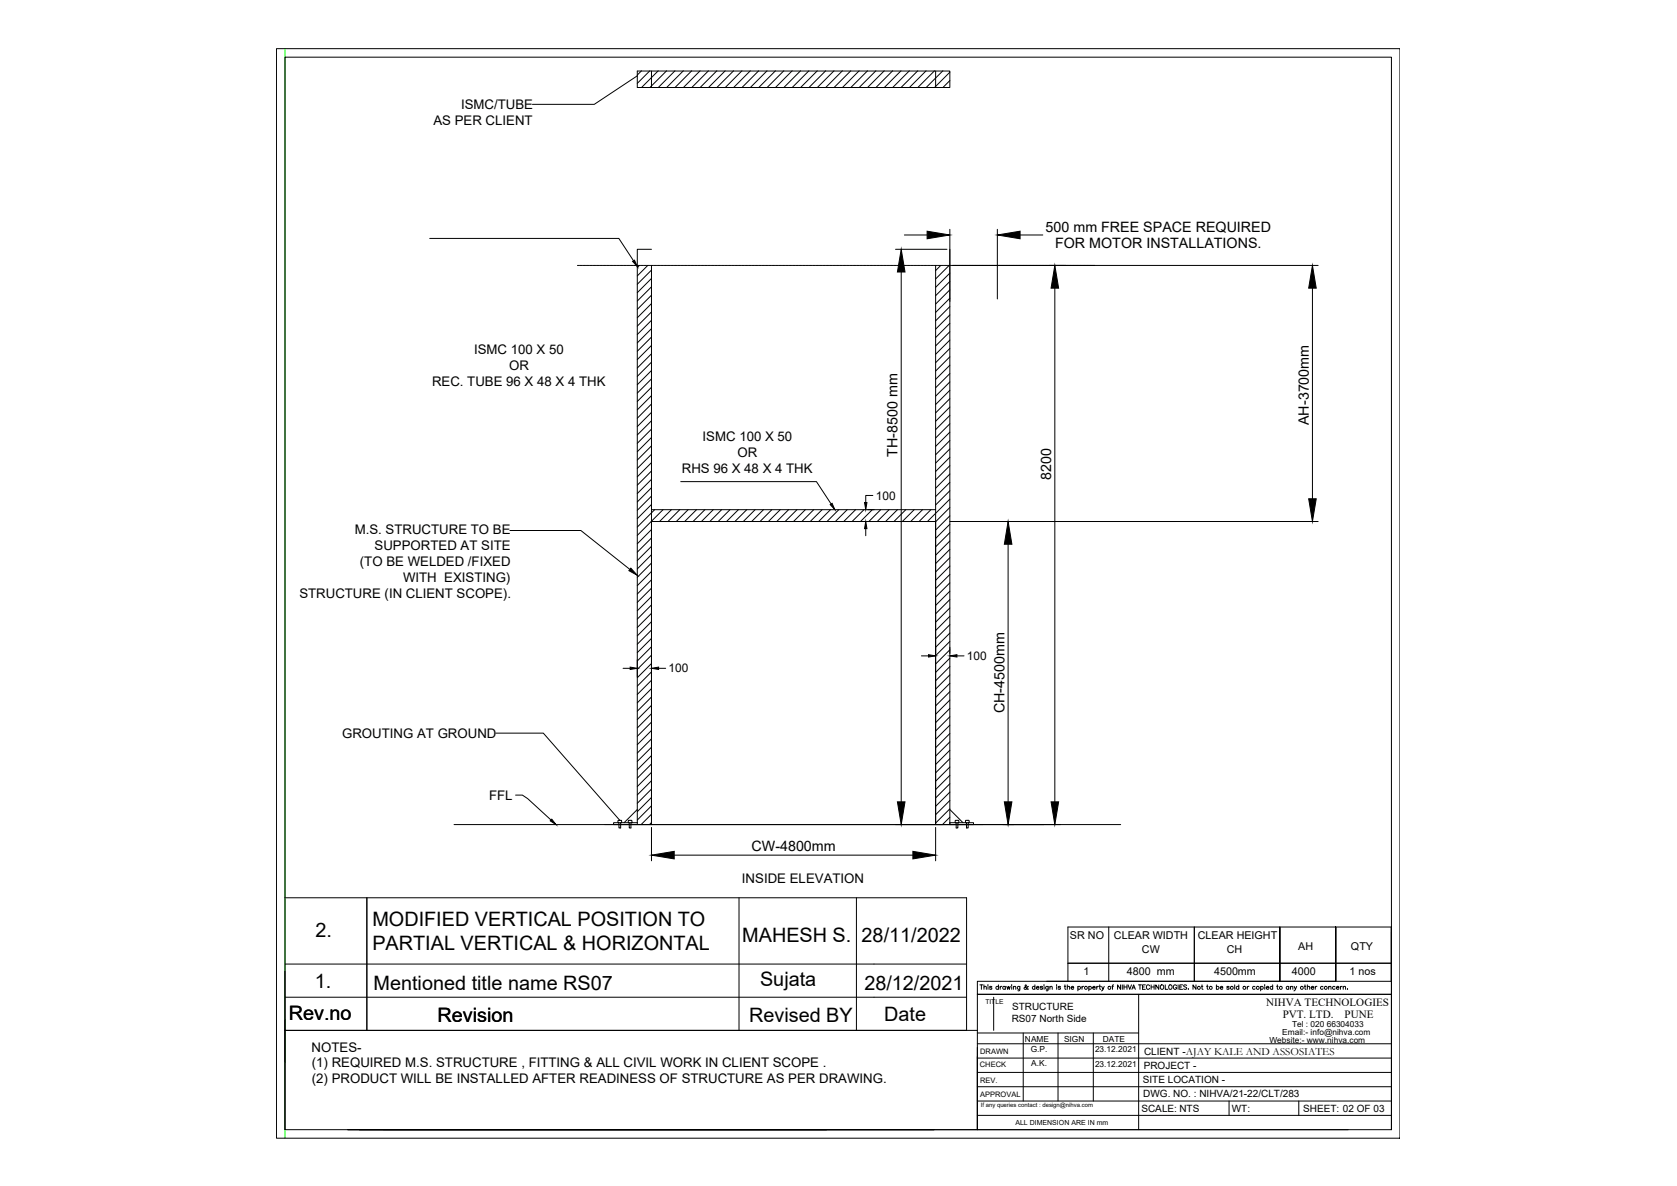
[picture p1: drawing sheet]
<svg xmlns="http://www.w3.org/2000/svg" width="594mm" height="420mm" viewBox="0 0 594 420" stroke-linecap="round" stroke-linejoin="round" font-family="sans-serif">
<!-- layer: 0 -->
<path d="M101 17.2v386" fill="none" stroke="#0f0" stroke-width=".35"/>
<!-- layer: at_Rect -->
<path d="M230.8 292.1v-107.3h100.6v107.3" fill="none" stroke="#000" stroke-width=".35"/>
<!-- layer: 0 -->
<path d="M230.8 292.1h100.6" fill="none" stroke="#a6a6a6" stroke-width=".35"/>
<g fill="none" stroke="#000" stroke-width=".35">
<path d="M97.9 17.2h398v386h-398zM101 20.3h391.9v379.9h-391.9zM225.7 26.9l-15.2 10.1h-21.9M225.8 25.2h110.7v5.8h-110.7zM227.3 25.1l-1.5 1.5M230.2 25.1l-4.4 4.4M230.8 25.2v5.8M233.2 25.1l-5.8 5.8M236.2 25.1l-5.9 5.8M239.1 25.1l-5.8 5.8M242.1 25.1l-5.9 5.8M245 25.1l-5.8 5.8"/>
<path d="M248 25.1l-5.8 5.8M251 25.1l-5.9 5.8M253.9 25.1l-5.8 5.8M256.9 25.1l-5.8 5.8M259.9 25.1l-5.9 5.8M262.8 25.1l-5.8 5.8M265.8 25.1l-5.8 5.8M268.8 25.1l-5.9 5.8M271.7 25.1l-5.8 5.8M274.7 25.1l-5.8 5.8M277.7 25.1l-5.9 5.8M280.6 25.1l-5.8 5.8"/>
<path d="M283.6 25.1l-5.8 5.8M286.6 25.1l-5.9 5.8M289.5 25.1l-5.8 5.8M292.5 25.1l-5.8 5.8M295.5 25.1l-5.9 5.8M298.4 25.1l-5.8 5.8M301.4 25.1l-5.8 5.8M304.4 25.1l-5.9 5.8M307.3 25.1l-5.8 5.8M310.3 25.1l-5.8 5.8M313.3 25.1l-5.9 5.8M316.2 25.1l-5.8 5.8"/>
<path d="M319.2 25.1l-5.8 5.8M322.2 25.1l-5.9 5.8M325.1 25.1l-5.8 5.8M328.1 25.1l-5.9 5.8M331.1 25.1l-5.9 5.8M331.4 25.2v5.8M334 25.1l-5.8 5.8M336.5 25.6l-5.4 5.3M336.5 28.5l-2.4 2.4M152.2 84.5h67l5.2 7.9M204.6 94h.2M204.9 94h.4"/>
<path d="M205.4 94h.4M205.9 94h.4M206.4 94h.4M206.9 94h.4M207.4 94h.4M207.9 94h.4M208.4 94h.4M208.9 94h.4M209.4 94h.4M209.9 94h.4M210.4 94h.4M210.9 94h.4"/>
<path d="M211.4 94h.4M211.9 94h.4M212.4 94h.4M212.9 94h.4M213.4 94h.4M213.9 94h.4M214.4 94h.4M214.9 94h.4M215.4 94h.4M215.9 94h.4M216.4 94h.4M216.9 94h.4"/>
<path d="M217.5 94h.4M218 94h.4M218.5 94h.4M219 94h.4M219.5 94h.4M220 94h.4M220.5 94h.4M221 94h.4M221.5 94h.4M222 94h.4M222.5 94h.4M223 94h.4"/>
<path d="M223.5 94h.4M224 94h.4M224.5 94h.4M225 94h.4M225.5 94h.4M226 94h.4M226.9 94h-.4l-.7 .8M227 94h.4M227.5 94h.4M228 94h.4M228.5 94h.4M229 94h.5l-3.7 3.7"/>
<path d="M229.5 94h.4M230 94h.4M230.5 94h.4M230.8 88.3h-5v203.2M230.8 94v86.6h100.6v-86.6M230.8 95.7l-5 5M230.8 98.6l-5 5.1M231 94h.4M231.5 94h.5M232 94h.4M232.6 94h.4M233.1 94h.4"/>
<path d="M233.6 94h.4M234.1 94h.4M234.6 94h.4M235.1 94h.4M235.6 94h.4M236.1 94h.4M236.6 94h.4M237.1 94h.4M237.6 94h.4M238.1 94h.4M238.6 94h.4M239.1 94h.4"/>
<path d="M239.6 94h.4M240.1 94h.4M240.6 94h.4M241.1 94h.4M241.6 94h.4M242.1 94h.4M242.6 94h.4M243.1 94h.4M243.6 94h.4M244.1 94h.4M244.6 94h.4M245.1 94h.4"/>
<path d="M245.6 94h.4M246.1 94h.4M246.6 94h.4M247.1 94h.5M247.6 94h.4M248.2 94h.4M248.7 94h.4M249.2 94h.4M249.7 94h.4M250.2 94h.4M250.7 94h.4M251.2 94h.4"/>
<path d="M251.7 94h.4M252.2 94h.4M252.7 94h.4M253.2 94h.4M253.7 94h.4M254.2 94h.4M254.7 94h.4M255.2 94h.4M255.7 94h.4M256.2 94h.4M256.7 94h.4M257.2 94h.4"/>
<path d="M257.7 94h.4M258.2 94h.4M258.7 94h.4M259.2 94h.4M259.7 94h.4M260.2 94h.4M260.7 94h.4M261.2 94h.4M261.7 94h.4M262.2 94h.4M262.7 94h.5M263.2 94h.4"/>
<path d="M263.8 94h.4M264.3 94h.4M264.8 94h.4M265.3 94h.4M265.8 94h.4M266.3 94h.4M266.8 94h.4M267.3 94h.4M267.8 94h.4M268.3 94h.4M268.8 94h.4M269.3 94h.4"/>
<path d="M269.8 94h.4M270.3 94h.4M270.8 94h.4M271.3 94h.4M271.8 94h.4M272.3 94h.4M272.8 94h.4M273.3 94h.4M273.8 94h.4M274.3 94h.4M274.8 94h.4M275.3 94h.4"/>
<path d="M275.8 94h.4M276.3 94h.4M276.8 94h.4M277.3 94h.4M277.8 94h.5M278.3 94h.5M278.9 94h.4M279.4 94h.4M279.9 94h.4M280.4 94h.4M280.9 94h.4M281.4 94h.4"/>
<path d="M281.9 94h.4M282.4 94h.4M282.9 94h.4M283.4 94h.4M283.9 94h.4M284.4 94h.4M284.9 94h.4M285.4 94h.4M285.9 94h.4M286.4 94h.4M286.9 94h.4M287.4 94h.4"/>
<path d="M287.9 94h.4M288.4 94h.4M288.9 94h.4M289.4 94h.4M289.9 94h.4M290.4 94h.4M290.9 94h.4M291.4 94h.4M291.9 94h.4M292.4 94h.4M292.9 94h.4M293.5 94h.4"/>
<path d="M293.9 94h.5M294.5 94h.4M295 94h.4M295.5 94h.4M296 94h.4M296.5 94h.4M297 94h.4M297.5 94h.4M298 94h.4M298.5 94h.4M299 94h.4M299.5 94h.4"/>
<path d="M300 94h.4M300.5 94h.4M301 94h.4M301.5 94h.4M302 94h.4M302.5 94h.4M303 94h.4M303.5 94h.4M304 94h.4M304.5 94h.4M305 94h.4M305.5 94h.4"/>
<path d="M306 94h.4M306.5 94h.4M307 94h.4M307.5 94h.4M308 94h.4M308.5 94h.4M309.1 94h.4M309.5 94h.5M310.1 94h.4M310.6 94h.4M311.1 94h.4M311.6 94h.4"/>
<path d="M312.1 94h.4M312.6 94h.4M313.1 94h.4M313.6 94h.4M314.1 94h.4M314.6 94h.4M315.1 94h.4M315.6 94h.4M316.1 94h.4M316.6 94h.4M317.1 94h.4M317.2 88.3h18.3"/>
<path d="M317.6 94h.4M318.1 94h.4M318.6 94h.4M319.1 94h.4M319.3 96.4v187.7M319.6 94h.4M320.1 94h.4M320.4 83.2h8M320.6 94h.4M321.1 94h.4M321.6 94h.4M322.1 94h.4"/>
<path d="M322.6 94h.4M323.1 94h.4M323.6 94h.4M324.1 94h.5M324.7 94h.4M325.2 94h.4M325.7 94h.4M326.2 94h.4M326.7 94h.4M327.2 94h.4M327.7 94h.4M328.2 94h.4"/>
<path d="M328.7 94h.4M329.2 94h.4M329.7 94h.4M330.2 94h.4M330.7 94h.4M331.2 94h.4M331.7 94h.4M332.2 94h.4M332.7 94h.4M333.2 94h.4M333.3 94l-1.9 1.9M333.7 94h.4"/>
<path d="M334.2 94h.4M334.7 94h.4M335.2 94h.4M335.7 94h.4M336.5 81.2v210.9h8.4v-.6h-8.4M336.5 96.8l-5.1 5M336.5 99.7l-5.1 5.1M336.6 94h-.4l-4.8 4.8M336.7 94h.4M337.2 94h129.8M353.3 81.2v24.7M361.4 83.2h8"/>
<path d="M230.8 101.6l-5 5M230.8 104.6l-5 5M230.8 107.5l-5 5.1M230.8 110.5l-5 5M230.8 113.5l-5 5M230.8 116.4l-5 5.1M230.8 119.4l-5 5M336.5 102.7l-5.1 5M336.5 105.7l-5.1 5M336.5 108.6l-5.1 5.1M336.5 111.6l-5.1 5M336.5 114.6l-5.1 5"/>
<path d="M336.5 117.5l-5.1 5M373.7 102.1v182M464.9 102.1v74.6M230.8 122.4l-5 5M230.8 125.3l-5 5.1M230.8 128.3l-5 5M230.8 131.3l-5 5M230.8 134.2l-5 5.1M230.8 137.2l-5 5M336.5 120.5l-5.1 5M336.5 123.4l-5.1 5.1M336.5 126.4l-5.1 5"/>
<path d="M336.5 129.4l-5.1 5M336.5 132.3l-5.1 5.1M336.5 135.3l-5.1 5M336.5 138.3l-5.1 5M230.8 140.2l-5 5M230.8 143.1l-5 5.1M230.8 146.1l-5 5M230.8 149.1l-5 5M230.8 152l-5 5.1M230.8 155l-5 5M230.8 158l-5 5M336.5 141.2l-5.1 5.1"/>
<path d="M336.5 144.2l-5.1 5M336.5 147.2l-5.1 5M336.5 150.1l-5.1 5.1M336.5 153.1l-5.1 5M336.5 156.1l-5.1 5M336.5 159l-5.1 5.1M230.8 160.9l-5 5.1M230.8 163.9l-5 5M230.8 166.9l-5 5M230.8 169.8l-5 5.1M230.8 172.8l-5 5M230.8 175.8l-5 5"/>
<path d="M230.8 178.7l-5 5M241.1 170.6h48.1l5.2 7.9M309.2 175.5h-2.5v2.5M336.5 176.8l-8 8M336.5 162l-5.1 5M336.5 165l-5.1 5M336.5 167.9l-5.1 5.1M336.5 170.9l-5.1 5M336.5 173.9l-5.1 5M336.5 179.8l-5.1 5M180.6 187.9h25.2l17.3 13.8M230.8 180.6v111.5"/>
<path d="M230.8 187.6l-5 5M230.8 190.6l-5 5M230.8 193.5l-5 5.1M230.8 196.5l-5 5M230.8 199.5l-5 5M231.9 180.6l-6.1 6.1M234.9 180.6l-9.1 9.1M237.8 180.6l-4.2 4.2M240.8 180.6l-4.2 4.2M243.8 180.6l-4.2 4.2M246.7 180.6l-4.2 4.2M249.7 180.6l-4.2 4.2"/>
<path d="M252.7 180.6l-4.2 4.2M255.6 180.6l-4.2 4.2M258.6 180.6l-4.2 4.2M261.6 180.6l-4.2 4.2M264.5 180.6l-4.2 4.2M267.5 180.6l-4.2 4.2M270.5 180.6l-4.2 4.2M273.4 180.6l-4.2 4.2M276.4 180.6l-4.2 4.2M279.4 180.6l-4.2 4.2M282.3 180.6l-4.2 4.2M285.3 180.6l-4.2 4.2"/>
<path d="M288.3 180.6l-4.2 4.2M291.2 180.6l-4.2 4.2M294.2 180.6l-4.2 4.2M297.2 180.6l-4.2 4.2M300.1 180.6l-4.2 4.2M303.1 180.6l-4.2 4.2M306.1 180.6l-4.2 4.2M306.7 187.3v2.5M307.4 184.8h2.3M307.4 180.6h2.3M309 180.6l-4.2 4.2M312 180.6l-4.2 4.2"/>
<path d="M315 180.6l-4.2 4.2M317.9 180.6l-4.2 4.2M320.9 180.6l-4.2 4.2M323.8 180.6l-4.1 4.2M326.8 180.6l-4.2 4.2M329.8 180.6l-4.2 4.2M331.4 180.6v111.5M336.5 182.8l-5.1 5M336.5 185.7l-5.1 5.1M336.5 188.7l-5.1 5M336.5 191.7l-5.1 5M336.5 194.6l-5.1 5.1"/>
<path d="M336.5 197.6l-5.1 5M336.5 184.8h130.5M357.1 192.8v91.3M230.8 202.4l-5 5.1M230.8 205.4l-5 5M230.8 208.4l-5 5M230.8 211.3l-5 5.1M230.8 214.3l-5 5M230.8 217.3l-5 5M336.5 200.6l-5.1 5M336.5 203.5l-5.1 5M336.5 206.5l-5.1 5"/>
<path d="M336.5 209.4l-5.1 5.1M336.5 212.4l-5.1 5M336.5 215.4l-5.1 5M336.5 218.3l-5.1 5.1M220.7 236.8h2.5M225.8 233.7v6.1M230.8 220.2l-5 5.1M230.8 223.2l-5 5M230.8 226.2l-5 5M230.8 229.1l-5 5.1M230.8 232.1l-5 5M230.8 235.1l-5 5"/>
<path d="M230.8 238l-5 5.1M233.3 236.8h2.5M326.4 232.4h2.5M336.5 221.3l-5.1 5M336.5 224.3l-5.1 5M336.5 227.2l-5.1 5.1M336.5 230.2l-5.1 5M336.5 233.2l-5.1 5M336.5 236.1l-5.1 5.1M336.5 239.1l-5.1 5M339 232.4h2.5M175.6 259.7h16.9l27.1 30.9"/>
<path d="M230.8 241l-5 5M230.8 244l-5 5M230.8 246.9l-5 5.1M230.8 249.9l-5 5M230.8 252.9l-5 5M230.8 255.8l-5 5.1M230.8 258.8l-5 5M336.5 242.1l-5.1 5M336.5 245l-5.1 5.1M336.5 248l-5.1 5M336.5 251l-5.1 5M336.5 253.9l-5.1 5.1"/>
<path d="M336.5 256.9l-5.1 5M336.5 259.9l-5.1 5M230.8 261.8l-5 5M230.8 264.7l-5 5M230.8 267.7l-5 5M230.8 270.6l-5 5.1M230.8 273.6l-5 5M230.8 276.6l-5 5M230.8 279.5l-5 5.1M336.5 262.8l-5.1 5.1M336.5 265.8l-5.1 5M336.5 268.8l-5.1 5"/>
<path d="M336.5 271.7l-5.1 5.1M336.5 274.7l-5.1 5M336.5 277.7l-5.1 5M160.8 292.1h236.2M182.6 281.7h2.5l1.8 1.2 8.3 7.6M218.9 290.8h1.3v.7h-.3v1.8h-.6v-1.8h-.4zM222.6 290.8h1.3v.7h-.4v1.8h-.6v-1.8h-.3zM225.8 291.5h-8.4v.6h6.7M225.8 291.5v.6M225.8 286.8l-4.7 4.7M230.8 293.1v11.9M230.8 282.5l-5 5"/>
<path d="M230.8 285.5l-5 5M230.8 288.4l-3.7 3.7M230.8 291.4l-.7 .7M331.4 293.1v11.9M336.5 280.6l-5.1 5.1M336.5 283.6l-5.1 5M336.5 286.6l-5.1 5M336.5 289.5l-2.6 2.6M336.5 286.8l4.6 4.7M338.4 290.8h1.3v.7h-.4v1.8h-.6v-1.8h-.3zM342 290.8h1.3v.7h-.3v1.8h-.6v-1.8h-.4zM101 318.1h241.4v46.9"/>
<path d="M130 318.1v46.9M238.8 302.9h84.6M261.8 318.1v46.9M303.4 318.1v46.9M392.8 328.4v19.2M423.1 328.4v19.2M473.2 328.4v19.2zM492.9 328.4v19.2zM101 344v56.2M101 353.3h241.4M101 341.5h241.4M347.1 348.9h1.1"/>
<path d="M347.7 348.9v1.6M348.6 349.7l.4-.3 .3 .1 .1 1M348.6 348.9v1.6M349.9 349h.1M350 349.5v1M351.4 349.7l-.3-.3-.6 .3 .8 .3v.4l-.8-.1M352 353.3v11.7M353.7 349.7a.51 .51 0 0 0-.7-.1 .51 .51 0 0 0 0 .7 .51 .51 0 0 0 .7 0M353.7 348.9v1.6M354.3 349.4v1.1M354.9 349.4l-.6 .5M356.1 349.7a.51 .51 0 0 0-.7-.1 .51 .51 0 0 0 0 .7 .51 .51 0 0 0 .7 0"/>
<path d="M356.1 349.4v1.1M356.7 349.4l.3 1.1 .3-1.1 .3 1.1 .3-1.1M358.3 349h.1M358.4 349.5v1M359 349.7l.4-.3 .4 .1v1M359 349.4v1.1M361.3 349.4l-.1 1.5h-.6M361.3 349.7a.51 .51 0 0 0-.8-.1 .51 .51 0 0 0 0 .7 .51 .51 0 0 0 .8 0M364.3 349.6l-.2-.2a.95 .95 0 0 1-1.3 .9v-.4l.8-.6-.2-.4-.2 .6 .7 .9 .4-.1M366.6 349.7a.51 .51 0 0 0-.7-.1 .51 .51 0 0 0 0 .7 .51 .51 0 0 0 .7 0M366.6 348.9v1.6M367.1 349.9h1a.51 .51 0 0 0-.6-.4 .51 .51 0 0 0-.5 .5 .51 .51 0 0 0 .5 .5l.6-.2"/>
<path d="M369.3 349.7l-.3-.3-.5 .3 .8 .3v.4l-.8-.1M369.8 349h.1M369.9 349.5v1M370.8 347.6h102.4M371.3 349.4l-.1 1.5h-.6M371.3 349.7a.51 .51 0 0 0-.7-.1 .51 .51 0 0 0 0 .7 .51 .51 0 0 0 .7 0M371.9 349.7l.4-.3 .4 .1 .1 1M371.9 349.4v1.1M374.2 349h.1M374.3 349.5v1M375.7 349.7l-.3-.3-.6 .3 .8 .3v.4l-.8-.1M377 349.4h.6"/>
<path d="M377.2 348.9v1.3l.4 .3M378.1 349.7l.4-.3 .3 .1 .1 1M378.1 348.9v1.6M378.3 347.6v-19.2h114.6v19.2M378.3 341.2h114.6M379.5 349.9h.9a.51 .51 0 0 0-.6-.4 .51 .51 0 0 0-.4 .5 .51 .51 0 0 0 .4 .5l.6-.2M381.8 349.7a.51 .51 0 0 1 .8-.1 .51 .51 0 0 1 0 .7 .51 .51 0 0 1-.8 0M381.8 349.4v1.6M383.3 349.4v1.1M383.9 349.4l-.6 .5M385.7 349.7a.51 .51 0 0 1 .8-.1 .51 .51 0 0 1 0 .7 .51 .51 0 0 1-.8 0M385.7 349.4v1.6"/>
<path d="M387.1 349.9h.9a.51 .51 0 0 0-.6-.4 .51 .51 0 0 0-.4 .5 .51 .51 0 0 0 .5 .5l.5-.2M388.5 349.4v1.1M389.1 349.4l-.6 .5M389.4 349.4h.5M389.6 348.9v1.3l.4 .3M390.3 349.4l.4 1.1 .5-1.1M390.7 350.5l-.5 .5M393.9 349.4h.5M394.5 348.9l-.4 .3v1.3M397 348.9v1.6l-1.1-1.6v1.6M397.6 348.9v1.6M398.2 348.9v1.6"/>
<path d="M398.2 349.7h1M399.2 348.9v1.6M399.6 348.9l.6 1.6 .6-1.6M401 350.5l.6-1.6 .6 1.6M401.2 350h.8M403.3 348.9h1.1M403.4 352.3h-57.2v47.9M403.8 348.9v1.6M404.7 349.7h.6M405.7 348.9h-1v1.6h1M407.2 349.3a.58 .58 0 0 0-.6-.4 .58 .58 0 0 0-.5 .6v.4a.58 .58 0 0 0 .5 .6 .58 .58 0 0 0 .6-.4M407.8 349.7h1"/>
<path d="M407.8 348.9v1.6M408.8 348.9v1.6M410.5 348.9v1.6l-1.1-1.6v1.6M412.8 348.9v1.6h.9M416.8 349.3a.59 .59 0 0 0-.7-.4 .59 .59 0 0 0-.4 .6v.4a.57 .57 0 0 0 .5 .6 .57 .57 0 0 0 .6-.6h-.4M417.3 348.9v1.6M417.9 349.7h.7M418.9 348.9h-1v1.6h1M420.4 349.1l-.4-.2-.7 .2 .2 .4 .9 .5-.4 .5-.7-.2M421 350.3h.1M423.7 348.9v1.6l-1.1-1.6v1.6M425.6 349.4h.5"/>
<path d="M425.8 348.9v1.3l.4 .3M427.4 349.4h.6M427.7 348.9v1.3l.3 .3M430.9 349.7a.51 .51 0 0 1 .8-.1 .51 .51 0 0 1 0 .7 .51 .51 0 0 1-.8 0M430.9 348.9v1.6M432.3 349.9h.9a.51 .51 0 0 0-.6-.4 .51 .51 0 0 0-.4 .5 .51 .51 0 0 0 .5 .5l.5-.2M435.4 349.7l-.3-.3-.5 .3 .8 .3v.4l-.8-.1M437.4 348.9v1.6M438.8 349.7a.51 .51 0 0 0-.7-.1 .51 .51 0 0 0 0 .7 .51 .51 0 0 0 .7 0M438.8 348.9v1.6M441.9 349.4v1.1M442.5 349.4l-.6 .5"/>
<path d="M444.6 349.7a.51 .51 0 0 0-.7-.1 .51 .51 0 0 0 0 .7 .51 .51 0 0 0 .7 0M446.6 349.7a.51 .51 0 0 1 .7-.1 .51 .51 0 0 1 0 .7 .51 .51 0 0 1-.7 0M446.6 349.4v1.6M448 349h.1M448 349.5v1M448.6 349.9h.9a.51 .51 0 0 0-.6-.4 .51 .51 0 0 0-.4 .5 .51 .51 0 0 0 .5 .5l.5-.2M450.8 349.7a.51 .51 0 0 0-.7-.1 .51 .51 0 0 0 0 .7 .51 .51 0 0 0 .7 0M450.8 348.9v1.6M452.3 349.4h.5M452.5 348.9v1.3l.4 .3M453.4 347.6v-19.2v19.2M456.6 349.7a.51 .51 0 0 0-.8-.1 .51 .51 0 0 0 0 .7 .51 .51 0 0 0 .8 0"/>
<path d="M456.6 349.4v1.1M457.2 349.7l.3-.3 .4 .1 .1 1M457.2 349.4v1.1M458.4 349.4l.5 1.1 .5-1.1M458.9 350.5l-.5 .5M462.1 349.4h.5M462.3 348.9v1.3l.4 .3M463.1 349.7l.4-.3 .4 .1 .1 1M463.1 348.9v1.6M464.5 349.9h.9a.51 .51 0 0 0-.6-.4 .51 .51 0 0 0-.4 .5 .51 .51 0 0 0 .5 .5l.5-.2M465.9 349.4v1.1M466.5 349.4l-.6 .5"/>
<path d="M468.7 349.7a.51 .51 0 0 0-.7-.1 .51 .51 0 0 0 0 .7 .51 .51 0 0 0 .7 0M470.7 349.7l.4-.3 .3 .1 .1 1M470.7 349.4v1.1M473 349.7a.51 .51 0 0 0-.8-.1 .51 .51 0 0 0 0 .7 .51 .51 0 0 0 .8 0M473.4 349.9h.9a.51 .51 0 0 0-.5-.4 .51 .51 0 0 0-.5 .5 .51 .51 0 0 0 .5 .5l.5-.2M474.8 349.4v1.1M475.5 349.4l-.7 .5M475.8 349.7l.4-.3 .4 .1 .1 1M475.8 349.4v1.1M477.4 350.3h.1M101 365h245.2M346.2 379.9h146.7"/>
<path d="M346.2 374.8h146.7M346.2 369.8h146.7M346.2 366h57.2M362.5 366v24.1M374.8 366v24.1M387.3 366v24.1M346.2 385h146.7M346.2 390.1h146.7M346.2 395.1h146.7M435.4 390.1v5M460.1 390.1v5M135.8 400.2h341.8"/>
<path d="M292.8 400.2h-169.6h169.6M330.9 400.2h-203.6h203.6M403.4 400.2v-47.9h89.5h-146.7v-4.7h146.7v52.6"/>
<circle cx="384.7" cy="349.9" r=".53"/>
<circle cx="393" cy="349.9" r=".53"/>
<circle cx="411.6" cy="349.6" r=".73"/>
<circle cx="414.6" cy="349.6" r=".73"/>
<circle cx="424.7" cy="349.9" r=".53"/>
<circle cx="428.9" cy="349.9" r=".53"/>
<circle cx="436.4" cy="349.9" r=".53"/>
<circle cx="440.8" cy="349.9" r=".53"/>
<circle cx="445.6" cy="349.9" r=".53"/>
<circle cx="453.7" cy="349.9" r=".52"/>
<circle cx="461.2" cy="349.9" r=".52"/>
<circle cx="469.7" cy="349.9" r=".52"/>
</g>
<g fill="#000" stroke="#000" stroke-width=".35">
<path d="M224.1 92.6l.7-.4 1 2.2zM319.3 88.3l1.3 8.1h-2.7zM328.4 81.9l8.1 1.3-8.1 1.4zM353.3 83.2l8.1-1.3v2.7zM373.7 94l1.3 8.1h-2.7zM464.9 94l1.4 8.1h-2.7zM294.1 178.8l.7-.5 1 2.3zM306.3 178h.8l-.4 2.6zM463.6 176.7h2.7l-1.4 8.1zM306.7 184.8l.4 2.5h-.8zM357.1 184.8l1.4 8h-2.7zM223.5 201.3l2.3 2.5-3-1.6z"/>
<path d="M223.2 236.3l2.6 .5-2.6 .4zM230.8 236.8l2.5-.5v.9zM328.9 231.9l2.5 .5-2.5 .4zM336.5 232.4l2.5-.5v.9zM195.5 290.2l1.5 1.9-2.1-1.3zM317.9 284.1h2.7l-1.3 8zM355.8 284.1h2.7l-1.4 8zM372.3 284.1h2.7l-1.3 8zM230.8 302.9l8-1.3v2.7zM323.4 301.6l8 1.3-8 1.4z"/>
</g>
<!-- layer: at_Entity -->
<path d="M214.2 292.1h134.1" fill="none" stroke="#595959" stroke-width=".35"/>
<g font-size="7">
<text x="131.9" y="328">MODIFIED VERTICAL POSITION TO</text>
<text x="111.7" y="331.9">2.</text>
<text x="262.9" y="333.6">MAHESH S.</text>
<text x="305.2" y="333.6">28/11/2022</text>
<text x="131.9" y="336.5">PARTIAL VERTICAL &amp; HORIZONTAL</text>
<text x="111.5" y="350.1">1.</text>
<text x="132.3" y="350.7">Mentioned title name RS07</text>
<text x="269.3" y="349.4">Sujata</text>
<text x="306.2" y="350.8">28/12/2021</text>
<text x="102.3" y="361.3">Rev.no</text>
<text x="155" y="362.2">Revision</text>
<text x="265.4" y="362.2">Revised BY</text>
<text x="313.2" y="361.7">Date</text>
</g>
<g font-size="5.1">
<text x="370.4" y="82.2">500 mm FREE SPACE REQUIRED</text>
<text x="373.8" y="87.9">FOR MOTOR INSTALLATIONS.</text>
<text x="463.7" y="150.6" transform="rotate(-90 463.7 150.6)">AH-3700mm</text>
<text x="318" y="161.8" transform="rotate(-90 318 161.8)">TH-8500 mm</text>
<text x="372.4" y="170.1" transform="rotate(-90 372.4 170.1)">8200</text>
<text x="355.8" y="252.8" transform="rotate(-90 355.8 252.8)">CH-4500mm</text>
<text x="266.3" y="301.6">CW-4800mm</text>
</g>
<g font-size="4.7">
<text x="163.3" y="38.7">ISMC/TUBE</text>
<text x="153.5" y="44.3">AS PER CLIENT</text>
<text x="168" y="125.5">ISMC 100 X 50</text>
<text x="180.4" y="131.1">OR</text>
<text x="153" y="136.8">REC. TUBE 96 X 48 X 4 THK</text>
<text x="248.9" y="156.1">ISMC 100 X 50</text>
<text x="261.3" y="161.8">OR</text>
<text x="241.5" y="167.4">RHS 96 X 48 X 4 THK</text>
<text x="125.7" y="189.2">M.S. STRUCTURE TO BE</text>
<text x="132.7" y="194.8">SUPPORTED AT SITE</text>
<text x="127.5" y="200.5">(TO BE WELDED /FIXED</text>
<text x="142.8" y="206.1">WITH EXISTING)</text>
<text x="106" y="211.8">STRUCTURE (IN CLIENT SCOPE).</text>
<text x="121.2" y="261.4">GROUTING AT GROUND</text>
<text x="173.3" y="283.4">FFL</text>
<text x="262.8" y="313">INSIDE ELEVATION</text>
<text x="110.4" y="372.5">NOTES-</text>
<text x="110.5" y="378.2">(1) REQUIRED M.S. STRUCTURE , FITTING &amp; ALL CIVIL WORK IN CLIENT SCOPE .</text>
<text x="110.5" y="383.8">(2) PRODUCT WILL BE INSTALLED AFTER READINESS OF STRUCTURE AS PER DRAWING.</text>
</g>
<g font-size="4.2">
<text x="310.3" y="177">100</text>
<text x="342.6" y="233.8">100</text>
<text x="236.9" y="238.2">100</text>
</g>
<g font-size="3.9">
<text x="448.5" y="356.4">NIHVA TECHNOLOGIES</text>
<text x="454.4" y="360.8">PVT. LTD.</text>
<text x="476.3" y="360.8">PUNE</text>
</g>
<g font-size="3.8">
<text x="379" y="332.5">SR NO</text>
<text x="394.6" y="332.5">CLEAR WIDTH</text>
<text x="424.3" y="332.5">CLEAR HEIGHT</text>
<text x="404.5" y="337.5">CW</text>
<text x="434.6" y="337.5">CH</text>
<text x="459.9" y="336.6">AH</text>
<text x="478.6" y="336.6">QTY</text>
<text x="383.9" y="345.5">1</text>
<text x="399.2" y="345.5">4800 mm</text>
<text x="430.1" y="345.5">4500mm</text>
<text x="457.6" y="345.5">4000</text>
<text x="478.1" y="345.5">1 nos</text>
</g>
<g font-size="3.5">
<text x="358.5" y="357.9">STRUCTURE</text>
<text x="358.4" y="362.2">RS07 North Side</text>
<text x="405.3" y="373.6">CLIENT -AJAY KALE AND ASSOSIATES</text>
<text x="404.9" y="383.7">SITE LOCATION -</text>
<text x="405.2" y="378.6">PROJECT -</text>
<text x="405" y="388.7">DWG. NO. : NIHVA/21-22/CLT/283</text>
<text x="404.4" y="393.8">SCALE: NTS</text>
<text x="436.4" y="393.8">WT:</text>
<text x="461.7" y="393.8">SHEET: 02 OF 03</text>
</g>
<g font-size="3">
<text x="457.7" y="363.8">Tel : 020 66304033</text>
<text x="363.1" y="369">NAME</text>
<text x="376.9" y="369">SIGN</text>
<text x="390.7" y="369">DATE</text>
<text x="449.7" y="369.5">Website:- www.nihva.com</text>
<text x="454.3" y="366.7">Email:- info@nihva.com</text>
<text x="365.2" y="372.8">G.P.</text>
<text x="365.3" y="377.8">A.K.</text>
<text x="387.9" y="372.8">23.12.2021</text>
<text x="387.9" y="377.9">23.12.2021</text>
</g>
<g font-size="2.7">
<text x="347.1" y="377.9">CHECK</text>
<text x="347.2" y="373.4">DRAWN</text>
<text x="347.2" y="383.6">REV.</text>
<text x="347.2" y="388.6">APPROVAL</text>
</g>
<text font-size="2.5" x="359.7" y="398.5">ALL DIMENSION ARE IN mm</text>
<text font-size="2.4" x="349.1" y="355.8">TITLE</text>
<text font-size="2.1" x="347.5" y="392.3">If any queries contact : design@nihva.com</text>
</svg>
